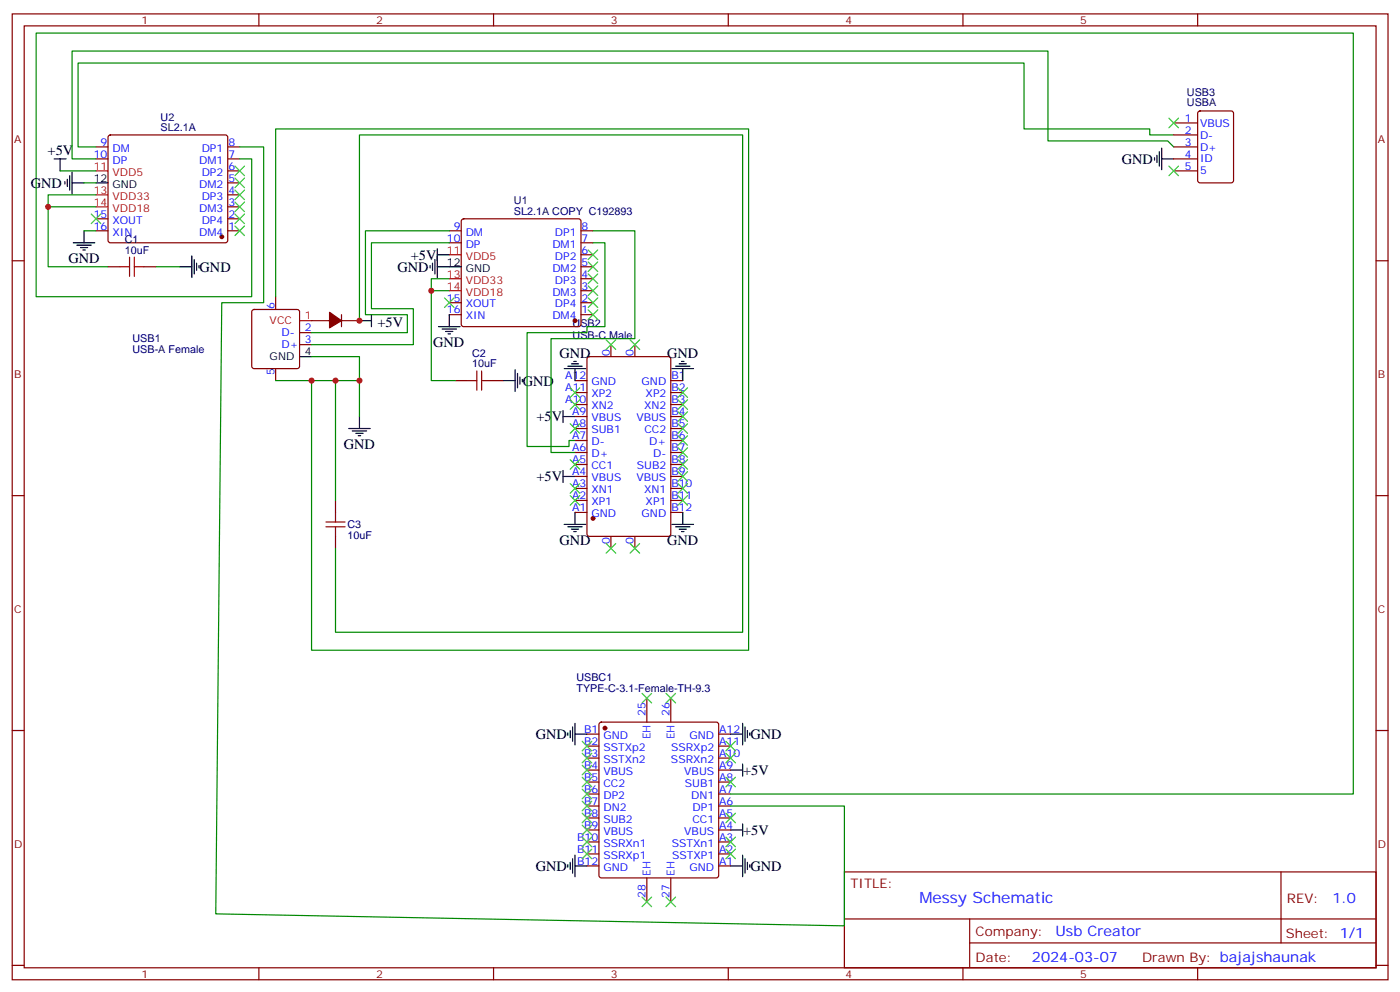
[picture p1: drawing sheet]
<svg xmlns="http://www.w3.org/2000/svg" width="412mm" height="292mm" viewBox="0 0 412 292" stroke-linecap="round" stroke-linejoin="round" font-family="sans-serif">
<g fill="none" stroke="#870000" stroke-width=".35">
<path d="M3.6 4.1h405.3v284.3h-405.3zM7.1 7.6h398.3v277.3h-398.3zM76.3 4.1v3.5M145.4 4.1v3.5M214.6 4.1v3.5M283.7 4.1v3.5M352.8 4.1v3.5M32.1 39.9l.4-.2h33.9l.5 .2 .2 .5v30.4l-.2 .5-.5 .2h-33.9l-.5-.3-.2-.4v-30.4zM345.8 36.2h7M345.8 39.7h7M353.1 32.9l.5-.2h9.1l.7 .4v20l-.4 .7h-9.4l-.7-.4-.1-20zM28.3 46.8h3.5"/>
<path d="M28.3 43.3h3.5M67.1 57.4h3.5M67.1 53.8h3.5M67.1 50.3h3.5M67.1 46.8h3.5M67.1 43.3h3.5M345.8 50.3h7M345.8 46.8h7M345.8 43.3h7M3.6 76.8h3.5M28.3 67.9h3.5M28.3 64.4h3.5"/>
<path d="M31.8 78.5h3.5M42.4 78.5h3.5M67.1 67.9h3.5M67.1 64.4h3.5M67.1 60.9h3.5M132.4 67.9h3.5M132.4 71.5h3.5M136.1 64.6l.5-.2h33.9l.5 .2 .2 .5v30.4l-.3 .5-.4 .2h-33.9l-.5-.3-.2-.4v-30.4zM171.2 67.9h3.5M171.2 78.5h3.5M171.2 75h3.5M171.2 71.5h3.5"/>
<path d="M405.4 76.8h3.5M74.4 91.3l.5-.2h12.7l.5 .2 .2 .5v16l-.3 .5-.4 .2h-12.7l-.5-.2-.2-.5v-16zM81.2 87.3v3.6M88.3 97.9h3.5M91.8 94.4h5.3M100.6 94.4h5.3M100.6 92.6v3.6M132.4 92.6h3.5M132.4 89.1h3.5M171.2 92.6h3.5M171.2 89.1h3.5M171.2 85.6h3.5"/>
<path d="M171.2 82.1h3.5M81.2 108.5v3.5M88.3 101.5h3.5M134.1 112h3.6M144.7 112h3.5M169.4 112h3.5M169.4 119.1h3.5M169.4 115.6h3.5M173.2 105.2l.4-.2h23.3l.7 .4v51.8l-.4 .6-23.6 .1-.6-.5-.1-51.7zM180 101.5v3.5M187 101.5v3.5M197.6 112h3.6"/>
<path d="M197.6 119.1h3.6M197.6 115.6h3.6M169.4 129.7h3.5M169.4 136.7h3.5M169.4 133.2h3.5M169.4 126.2h3.5M169.4 122.6h3.5M197.6 129.7h3.6M197.6 136.7h3.6M197.6 133.2h3.6M197.6 126.2h3.6M197.6 122.6h3.6"/>
<path d="M3.6 145.9h3.5M98.8 147.3v3.5M98.8 157.9v3.5M169.4 150.8h3.5M169.4 140.3h3.5M169.4 147.3h3.5M169.4 143.8h3.5M180 157.9v3.5M187 157.9v3.5M197.6 150.8h3.6M197.6 140.3h3.6M197.6 147.3h3.6"/>
<path d="M197.6 143.8h3.6M405.4 145.9h3.5M3.6 215.1h3.5M172.9 216.1h3.6M172.9 219.6h3.6M176.7 212.8l.5-.2h33.8l.5 .2 .2 .5v44.4l-.2 .5-.5 .2h-33.8l-.5-.2-.2-.5v-44.4zM190.6 205.5v7.1M197.6 205.5v7.1M211.7 216.1h3.6M211.7 219.6h3.6M405.4 215.1h3.5M172.9 223.2h3.6"/>
<path d="M172.9 226.7h3.6M172.9 230.2h3.6M172.9 233.8h3.6M172.9 237.3h3.6M211.7 223.2h3.6M211.7 226.7h3.6M211.7 230.2h3.6M211.7 233.8h3.6M211.7 237.3h3.6M172.9 240.8h3.6M172.9 244.3h3.6M172.9 247.9h3.6"/>
<path d="M172.9 251.4h3.6M172.9 254.9h3.6M190.6 258.4v7.1M197.6 258.4v7.1M211.7 240.8h3.6M211.7 244.3h3.6M211.7 247.9h3.6M211.7 251.4h3.6M211.7 254.9h3.6M248.8 256.7h156.6v28.2h-156.6zM377.4 256.7v20.9M248.8 270.5h156.5"/>
<path d="M285.7 277.6h119.6M285.7 270.5v14.1M3.6 284.2h3.5M76.3 284.9v3.5M145.4 284.9v3.5M214.6 284.9v3.5M283.7 284.9v3.5M352.8 284.9v3.5M405.4 284.2h3.5"/>
</g>
<g fill="#870000" stroke="#870000" stroke-width=".35">
<path d="M97.1 91.9l3.5 2.5-3.5 2.1z"/>
<circle cx="178.2" cy="214.3" r=".53"/>
<circle cx="65.3" cy="69.7" r=".53"/>
<circle cx="174.7" cy="152.6" r=".53"/>
<circle cx="169.4" cy="94.4" r=".53"/>
</g>
<path d="M28.3 50.3h3.5M28.3 57.4h3.5M28.3 60.9h3.5M132.4 75h3.5M88.3 94.4h3.5M132.4 82.1h3.5M132.4 85.6h3.5" fill="none" stroke="#f00" stroke-width=".35"/>
<g fill="none" stroke="#000" stroke-width=".35">
<path d="M15.9 46.8h3.6M17.7 46.8v3.5M19.1 53.5v.7M19.8 52.8v2.1M20.5 51.7v4.3M21.2 53.8h3.6M21.2 50.7v6.3M28.3 53.8h3.5M340.1 46.4v.7M340.9 45.7v2.1M341.6 44.7v4.2M342.3 46.8h3.5"/>
<path d="M342.3 43.6v6.4M21.6 71.5h6.3M22.6 72.2h4.3M23.7 72.9h2.1M24.4 73.6h.7M24.8 67.9v3.6M53 78.5h3.5M56.5 75.4v6.3M57.2 76.4v4.2M57.9 77.5v2.1M58.6 78.2v.7M126.7 78.2v.7"/>
<path d="M127.4 77.5v2.1M128.1 76.4v4.2M128.8 78.5h7.1M128.8 73.2v8.5M128.8 75h3.6M105.9 94.4h3.5M109.4 92.6v3.6M129.2 96.2h6.3M130.2 96.9h4.3M131.3 97.6h2.1M132 98.3h.7M132.4 92.6v3.6"/>
<path d="M88.3 105h3.5M148.2 112h3.6M151.8 108.9v6.3M152.5 109.9v4.3M153.2 111v2.1M153.9 111.7v.7M166.2 108.5h6.4M167.3 107.8h4.2M168.3 107.1h2.2M169.1 106.4h.7M169.4 108.5v3.5M198 108.5h6.3"/>
<path d="M199 107.8h4.3M200.1 107.1h2.1M200.8 106.4h.7M201.2 108.5v3.5M102.7 126.2h6.4M103.8 126.9h4.2M104.8 127.6h2.2M105.6 128.3h.7M105.9 122.6v3.6M165.9 122.6h3.5M165.9 120.9v3.5M165.9 138.5v3.5"/>
<path d="M165.9 140.3h3.5M166.2 154.4h6.4M167.3 155.1h4.2M168.3 155.8h2.2M169.1 156.5h.7M169.4 150.8v3.6M198 154.4h6.3M199 155.1h4.3M200.1 155.8h2.1M200.8 156.5h.7M201.2 150.8v3.6M167.3 215.8v.7"/>
<path d="M168 215.1v2.1M168.7 214v4.2M169.4 216.1h3.5M169.4 212.9v6.4M215.3 216.1h3.5M218.8 212.9v6.4M219.5 214v4.2M220.2 215.1v2.1M220.9 215.8v.7M215.3 226.7h3.5M218.8 224.9v3.6M167.3 254.6v.7"/>
<path d="M168 253.9v2.1M168.7 252.8v4.2M169.4 254.9h3.5M169.4 251.7v6.4M215.3 254.9h3.5M215.3 244.3h3.5M218.8 242.6v3.5M218.8 251.7v6.4M219.5 252.8v4.2M220.2 253.9v2.1M220.9 254.6v.7"/>
</g>
<g fill="none" stroke="#3c3" stroke-width=".35">
<path d="M344.4 34.8l2.8 2.8M347.2 34.8l-2.8 2.8M69.2 48.9l2.8 2.8M69.2 52.4l2.8 2.8M69.2 56l2.8 2.8M69.2 59.5l2.8 2.8M72 48.9l-2.8 2.8M72 52.4l-2.8 2.8M72 56l-2.8 2.8M72 59.5l-2.8 2.8M344.4 48.9l2.8 2.8M347.2 48.9l-2.8 2.8"/>
<path d="M26.9 63l2.8 2.8M29.7 63l-2.8 2.8M69.2 66.5l2.8 2.9M69.2 63l2.8 2.8M72 66.5l-2.8 2.9M72 63l-2.8 2.8M173.3 77.1l2.8 2.8M173.3 73.6l2.8 2.8M176.1 77.1l-2.8 2.8M176.1 73.6l-2.8 2.8M131 87.7l2.8 2.8M133.8 87.7l-2.8 2.8"/>
<path d="M173.3 91.2l2.8 2.9M173.3 87.7l2.8 2.8M173.3 84.2l2.8 2.8M173.3 80.6l2.8 2.9M176.1 91.2l-2.8 2.9M176.1 87.7l-2.8 2.8M176.1 84.2l-2.8 2.8M176.1 80.6l-2.8 2.9M168 114.2l2.8 2.8M168 117.7l2.8 2.8M170.8 117.7l-2.8 2.8M170.8 114.2l-2.8 2.8"/>
<path d="M178.6 100l2.8 2.9M181.4 100l-2.8 2.9M185.6 100l2.9 2.9M188.5 100l-2.9 2.9M199.7 114.2l2.9 2.8M199.7 117.7l2.9 2.8M202.6 114.2l-2.9 2.8M202.6 117.7l-2.9 2.8M168 124.7l2.8 2.9M168 135.3l2.8 2.8M170.8 124.7l-2.8 2.9M170.8 135.3l-2.8 2.8"/>
<path d="M199.7 121.2l2.9 2.8M199.7 124.7l2.9 2.9M199.7 128.3l2.9 2.8M199.7 131.8l2.9 2.8M199.7 135.3l2.9 2.8M199.7 138.9l2.9 2.8M202.6 121.2l-2.9 2.8M202.6 124.7l-2.9 2.9M202.6 128.3l-2.9 2.8M202.6 131.8l-2.9 2.8M202.6 135.3l-2.9 2.8M202.6 138.9l-2.9 2.8"/>
<path d="M168 145.9l2.8 2.8M168 142.4l2.8 2.8M170.8 145.9l-2.8 2.8M170.8 142.4l-2.8 2.8M199.7 142.4l2.9 2.8M199.7 145.9l2.9 2.8M202.6 142.4l-2.9 2.8M202.6 145.9l-2.9 2.8M178.6 160l2.8 2.8M181.4 160l-2.8 2.8M185.6 160l2.9 2.8M188.5 160l-2.9 2.8"/>
<path d="M171.5 218.2l2.8 2.9M174.3 218.2l-2.8 2.9M189.2 204.1l2.8 2.8M192 204.1l-2.8 2.8M196.2 204.1l2.8 2.8M199 204.1l-2.8 2.8M213.9 218.2l2.8 2.9M216.7 218.2l-2.8 2.9M171.5 239.4l2.8 2.8M171.5 235.9l2.8 2.8M171.5 232.3l2.8 2.9M171.5 228.8l2.8 2.8"/>
<path d="M171.5 225.3l2.8 2.8M171.5 221.8l2.8 2.8M174.3 221.8l-2.8 2.8M174.3 228.8l-2.8 2.8M174.3 239.4l-2.8 2.8M174.3 235.9l-2.8 2.8M174.3 232.3l-2.8 2.9M174.3 225.3l-2.8 2.8M213.9 221.8l2.8 2.8M213.9 228.8l2.8 2.8M213.9 239.4l2.8 2.8M216.7 221.8l-2.8 2.8"/>
<path d="M216.7 228.8l-2.8 2.8M216.7 239.4l-2.8 2.8M171.5 250l2.8 2.8M171.5 246.5l2.8 2.8M171.5 242.9l2.8 2.8M174.3 250l-2.8 2.8M174.3 246.5l-2.8 2.8M174.3 242.9l-2.8 2.8M213.9 246.5l2.8 2.8M213.9 250l2.8 2.8M216.7 246.5l-2.8 2.8M216.7 250l-2.8 2.8"/>
<path d="M189.2 264.1l2.8 2.8M192 264.1l-2.8 2.8M196.2 264.1l2.8 2.8M199 264.1l-2.8 2.8"/>
</g>
<g fill="none" stroke="#008700" stroke-width=".35">
<path d="M345.8 39.7h-7.1v-1.7h-37v-19.4h-278.7v24.7h5.3M17.7 50.3h10.6M24.8 53.8h3.5M28.3 57.4h-14.1v21.1h17.6M70.6 43.3h7.1v45.8h-12.4l-1.7 179.9 185.2 3.6v-35.3h-33.5M70.6 46.8h3.6v40.5h-63.5v-77.6h388v224.1h-183.4M345.8 43.3l-1.8-1.8h-35.2v-26.5h-287.6v31.8h7.1M14.2 60.9h14.1M24.8 67.9h3.5M45.9 78.5h7.1M132.4 71.5h-23v19.4h12.4v10.6h-30M132.4 67.9h-24.7v24.7h12.3v5.3h-28.2"/>
<path d="M174.7 67.9h12.3v31.8h-24.7v33.5h7.1M174.7 71.5h3.5v24.7h-5.3v1.7h-17.6v33.5h12.3v-1.7h1.8M81.2 87.3v-49.3h139.4v153.4h-128.8v-79.4M105.9 94.4v-54.7h112.9v146.4h-120v-24.7M127.1 85.6h5.3M132.4 82.1h-5.3v29.9h7M81.2 112h24.7M91.8 105h14.1v17.6M98.8 112v35.3"/>
</g>
<path d="M35.3 78.5h2.9M38.2 75.7v5.7M39.6 78.5h2.8M39.6 75.7v5.7M137.7 112h2.8M140.5 109.2v5.7M141.9 112h2.8M141.9 109.2v5.7M96 155.1h5.7M96 153.7h5.7M98.8 150.8v2.9M98.8 155.1v2.8" fill="none" stroke="#a10000" stroke-width=".35"/>
<g fill="#c00">
<circle cx="14.2" cy="60.9" r=".88"/>
<circle cx="105.9" cy="112" r=".88"/>
<circle cx="91.8" cy="112" r=".88"/>
<circle cx="105.9" cy="94.4" r=".88"/>
<circle cx="98.8" cy="112" r=".88"/>
<circle cx="127.1" cy="85.6" r=".88"/>
</g>
<text font-size="4.6" fill="#00f" x="270.9" y="265.7">Messy Schematic</text>
<g font-size="4.2">
<text x="14" y="45.7">+5V</text>
<text x="330.5" y="48.2">GND</text>
<text x="9.1" y="55.4">GND</text>
<text x="20.2" y="77.5">GND</text>
<text x="121" y="76.4">+5V</text>
<text x="58.8" y="79.9">GND</text>
<text x="117.1" y="80">GND</text>
<text x="111.2" y="96.2">+5V</text>
<text x="127.6" y="102.2">GND</text>
<text x="164.8" y="105.3">GND</text>
<text x="196.6" y="105.3">GND</text>
<text x="154.1" y="113.5">GND</text>
<text x="158" y="124">+5V</text>
<text x="101.3" y="132.2">GND</text>
<text x="158" y="141.7">+5V</text>
<text x="164.8" y="160.4">GND</text>
<text x="196.6" y="160.4">GND</text>
<text x="157.8" y="217.6">GND</text>
<text x="221.1" y="217.6">GND</text>
<text x="219" y="228.1">+5V</text>
<text x="219" y="245.8">+5V</text>
<text x="157.8" y="256.4">GND</text>
<text x="221.1" y="256.4">GND</text>
</g>
<g font-size="4.2" fill="#00f">
<text x="392.6" y="265.9">1.0</text>
<text x="311" y="275.5">Usb Creator</text>
<text x="304" y="283.3">2024-03-07</text>
</g>
<g font-size="3.9" fill="#800">
<text x="250.5" y="261.3">TITLE:</text>
<text x="379.2" y="265.9">REV:</text>
<text x="287.5" y="275.5">Company:</text>
<text x="378.8" y="276.1">Sheet: 1/1</text>
<text x="287.5" y="283.1">Date:</text>
<text x="336.5" y="283.2">Drawn By: bajajshaunak</text>
</g>
<g font-size="3.2" fill="#800">
<text x="41.7" y="7.1">1</text>
<text x="110.8" y="7.1">2</text>
<text x="180" y="7.1">3</text>
<text x="249.1" y="7.1">4</text>
<text x="318.3" y="7.1">5</text>
<text x="4.1" y="42.2">A</text>
<text x="405.9" y="42.2">A</text>
<text x="4.1" y="111.3">B</text>
<text x="405.9" y="111.3">B</text>
<text x="4.1" y="180.5">C</text>
<text x="405.9" y="180.5">C</text>
<text x="4.1" y="249.6">D</text>
<text x="405.9" y="249.6">D</text>
<text x="41.7" y="287.9">1</text>
<text x="110.8" y="287.9">2</text>
<text x="180" y="287.9">3</text>
<text x="249.1" y="287.9">4</text>
<text x="318.3" y="287.9">5</text>
</g>
<g font-size="3.2" fill="#000080">
<text x="349.7" y="28.2">USB3</text>
<text x="47.3" y="35.6">U2</text>
<text x="349.7" y="31.2">USBA</text>
<text x="47.3" y="38.7">SL2.1A</text>
<text x="151.4" y="63.4">SL2.1A COPY C192893</text>
<text x="151.4" y="60">U1</text>
<text x="36.8" y="71.5">C1</text>
<text x="36.8" y="74.6">10uF</text>
<text x="39" y="100.8">USB1</text>
<text x="168.7" y="99.7">USB-C Male</text>
<text x="168.7" y="96.4">USB2</text>
<text x="39" y="104">USB-A Female</text>
<text x="139.1" y="105.1">C2</text>
<text x="139.1" y="108.2">10uF</text>
<text x="102.4" y="155.4">C3</text>
<text x="102.4" y="158.7">10uF</text>
<text x="169.8" y="203.8">TYPE-C-3.1-Female-TH-9.3</text>
<text x="169.8" y="200.6">USBC1</text>
</g>
<g font-size="3.2" fill="#00f">
<text x="349.1" y="35.8">1</text>
<text x="349.1" y="39.4">2</text>
<text x="353.6" y="37.3">VBUS</text>
<text x="353.6" y="40.8">D-</text>
<text x="27.6" y="46.4">10</text>
<text x="29.6" y="42.9">9</text>
<text x="33.1" y="44.7">DM</text>
<text x="59.4" y="44.7">DP1</text>
<text x="67.3" y="46.4">7</text>
<text x="67.3" y="42.9">8</text>
<text x="349.1" y="42.9">3</text>
<text x="349.1" y="46.4">4</text>
<text x="353.6" y="44.3">D+</text>
<text x="353.6" y="47.8">ID</text>
<text x="33.1" y="48.2">DP</text>
<text x="58.7" y="48.2">DM1</text>
<text x="59.4" y="51.7">DP2</text>
<text x="67.3" y="53.5">5</text>
<text x="67.3" y="50">6</text>
<text x="349.1" y="50">5</text>
<text x="353.6" y="51.4">5</text>
<text x="58.7" y="55.2">DM2</text>
<text x="59.4" y="58.8">DP3</text>
<text x="67.3" y="57">4</text>
<text x="27.6" y="64.1">15</text>
<text x="33.1" y="65.8">XOUT</text>
<text x="58.7" y="62.3">DM3</text>
<text x="59.4" y="65.8">DP4</text>
<text x="67.3" y="64.1">2</text>
<text x="67.3" y="60.5">3</text>
<text x="27.6" y="67.6">16</text>
<text x="33.1" y="69.4">XIN</text>
<text x="58.7" y="69.4">DM4</text>
<text x="67.3" y="67.6">1</text>
<text x="131.7" y="71.1">10</text>
<text x="133.7" y="67.6">9</text>
<text x="137.2" y="69.4">DM</text>
<text x="163.5" y="69.4">DP1</text>
<text x="171.3" y="71.1">7</text>
<text x="171.3" y="67.6">8</text>
<text x="137.2" y="72.9">DP</text>
<text x="162.7" y="72.9">DM1</text>
<text x="163.5" y="76.4">DP2</text>
<text x="171.3" y="74.6">6</text>
<text x="162.7" y="79.9">DM2</text>
<text x="163.5" y="83.5">DP3</text>
<text x="171.3" y="81.7">4</text>
<text x="171.3" y="78.2">5</text>
<text x="131.7" y="88.8">15</text>
<text x="162.7" y="87">DM3</text>
<text x="171.3" y="88.8">2</text>
<text x="171.3" y="85.2">3</text>
<text x="80.9" y="90.9" transform="rotate(-90 80.9 90.9)">6</text>
<text x="131.7" y="92.3">16</text>
<text x="137.2" y="90.5">XOUT</text>
<text x="137.2" y="94.1">XIN</text>
<text x="162.7" y="94.1">DM4</text>
<text x="163.5" y="90.5">DP4</text>
<text x="171.3" y="92.3">1</text>
<text x="83" y="99">D-</text>
<text x="89.8" y="101.1">3</text>
<text x="89.8" y="97.6">2</text>
<text x="83" y="102.5">D+</text>
<text x="179.6" y="104.8" transform="rotate(-90 179.6 104.8)">0</text>
<text x="186.7" y="104.8" transform="rotate(-90 186.7 104.8)">0</text>
<text x="80.9" y="110.5" transform="rotate(-90 80.9 110.5)">5</text>
<text x="166.6" y="111.7">A12</text>
<text x="174.2" y="113.5">GND</text>
<text x="189" y="113.5">GND</text>
<text x="197.8" y="111.7">B1</text>
<text x="166.6" y="118.7">A10</text>
<text x="166.6" y="115.2">A11</text>
<text x="174.2" y="117">XP2</text>
<text x="190.2" y="117">XP2</text>
<text x="197.8" y="118.7">B3</text>
<text x="197.8" y="115.2">B2</text>
<text x="168.6" y="122.3">A9</text>
<text x="168.6" y="125.8">A8</text>
<text x="174.2" y="124">VBUS</text>
<text x="174.2" y="120.5">XN2</text>
<text x="187.5" y="124">VBUS</text>
<text x="189.8" y="120.5">XN2</text>
<text x="197.8" y="125.8">B5</text>
<text x="197.8" y="122.3">B4</text>
<text x="168.6" y="129.3">A7</text>
<text x="174.2" y="131.1">D-</text>
<text x="174.2" y="127.6">SUB1</text>
<text x="189.9" y="127.6">CC2</text>
<text x="191.3" y="131.1">D+</text>
<text x="197.8" y="129.3">B6</text>
<text x="168.6" y="136.4">A5</text>
<text x="168.6" y="132.9">A6</text>
<text x="174.2" y="134.6">D+</text>
<text x="192.4" y="134.6">D-</text>
<text x="197.8" y="136.4">B8</text>
<text x="197.8" y="132.9">B7</text>
<text x="168.6" y="139.9">A4</text>
<text x="168.6" y="143.4">A3</text>
<text x="174.2" y="138.1">CC1</text>
<text x="174.2" y="141.7">VBUS</text>
<text x="187.5" y="141.7">VBUS</text>
<text x="187.6" y="138.1">SUB2</text>
<text x="197.8" y="139.9">B9</text>
<text x="197.8" y="143.4">B10</text>
<text x="168.6" y="147">A2</text>
<text x="174.2" y="148.7">XP1</text>
<text x="174.2" y="145.2">XN1</text>
<text x="189.8" y="145.2">XN1</text>
<text x="190.2" y="148.7">XP1</text>
<text x="197.8" y="147">B11</text>
<text x="168.6" y="150.5">A1</text>
<text x="174.2" y="152.3">GND</text>
<text x="189" y="152.3">GND</text>
<text x="197.8" y="150.5">B12</text>
<text x="179.6" y="160.1" transform="rotate(-90 179.6 160.1)">0</text>
<text x="186.7" y="160.1" transform="rotate(-90 186.7 160.1)">0</text>
<text x="172.1" y="215.8">B1</text>
<text x="190.2" y="210.8" transform="rotate(-90 190.2 210.8)">25</text>
<text x="197.3" y="210.8" transform="rotate(-90 197.3 210.8)">26</text>
<text x="211.9" y="215.8">A12</text>
<text x="172.1" y="219.3">B2</text>
<text x="177.8" y="217.5">GND</text>
<text x="177.8" y="221.1">SSTXp2</text>
<text x="191.6" y="217.7" transform="rotate(-90 191.6 217.7)">EH</text>
<text x="197.7" y="221.1">SSRXp2</text>
<text x="198.7" y="217.7" transform="rotate(-90 198.7 217.7)">EH</text>
<text x="203.2" y="217.5">GND</text>
<text x="211.9" y="219.3">A11</text>
<text x="172.1" y="222.8">B3</text>
<text x="172.1" y="226.3">B4</text>
<text x="177.8" y="224.6">SSTXn2</text>
<text x="197.7" y="224.6">SSRXn2</text>
<text x="211.9" y="226.3">A9</text>
<text x="211.9" y="222.8">A10</text>
<text x="172.1" y="229.9">B5</text>
<text x="172.1" y="233.4">B6</text>
<text x="177.8" y="228.1">VBUS</text>
<text x="177.8" y="231.6">CC2</text>
<text x="201.6" y="228.1">VBUS</text>
<text x="201.8" y="231.6">SUB1</text>
<text x="211.9" y="233.4">A7</text>
<text x="211.9" y="229.9">A8</text>
<text x="172.1" y="236.9">B7</text>
<text x="177.8" y="235.2">DP2</text>
<text x="177.8" y="238.7">DN2</text>
<text x="203.6" y="235.2">DN1</text>
<text x="204.1" y="238.7">DP1</text>
<text x="211.9" y="236.9">A6</text>
<text x="172.1" y="240.5">B8</text>
<text x="172.1" y="244">B9</text>
<text x="177.8" y="242.2">SUB2</text>
<text x="177.8" y="245.7">VBUS</text>
<text x="201.6" y="245.7">VBUS</text>
<text x="204" y="242.2">CC1</text>
<text x="211.9" y="244">A4</text>
<text x="211.9" y="240.5">A5</text>
<text x="170.1" y="247.5">B10</text>
<text x="170.1" y="251">B11</text>
<text x="177.8" y="249.3">SSRXn1</text>
<text x="197.9" y="249.3">SSTXn1</text>
<text x="211.9" y="251">A2</text>
<text x="211.9" y="247.5">A3</text>
<text x="170.1" y="254.6">B12</text>
<text x="177.8" y="252.8">SSRXp1</text>
<text x="177.8" y="256.3">GND</text>
<text x="191.6" y="257.7" transform="rotate(-90 191.6 257.7)">EH</text>
<text x="198" y="252.8">SSTXP1</text>
<text x="198.7" y="257.7" transform="rotate(-90 198.7 257.7)">EH</text>
<text x="203.2" y="256.3">GND</text>
<text x="211.9" y="254.6">A1</text>
<text x="190.2" y="264.2" transform="rotate(-90 190.2 264.2)">28</text>
<text x="197.3" y="264.2" transform="rotate(-90 197.3 264.2)">27</text>
</g>
<g font-size="3.2" fill="#f00">
<text x="27.6" y="50">11</text>
<text x="33.1" y="51.7">VDD5</text>
<text x="27.6" y="57">13</text>
<text x="33.1" y="58.8">VDD33</text>
<text x="27.6" y="60.5">14</text>
<text x="33.1" y="62.3">VDD18</text>
<text x="131.7" y="74.6">11</text>
<text x="137.2" y="76.4">VDD5</text>
<text x="131.7" y="81.7">13</text>
<text x="137.2" y="83.5">VDD33</text>
<text x="131.7" y="85.2">14</text>
<text x="137.2" y="87">VDD18</text>
<text x="79.4" y="95.5">VCC</text>
<text x="89.8" y="94.1">1</text>
</g>
<g font-size="3.2">
<text x="27.6" y="53.5">12</text>
<text x="33.1" y="55.2">GND</text>
<text x="131.7" y="78.2">12</text>
<text x="137.2" y="79.9">GND</text>
<text x="79.4" y="106">GND</text>
<text x="89.8" y="104.6">4</text>
</g>
</svg>
